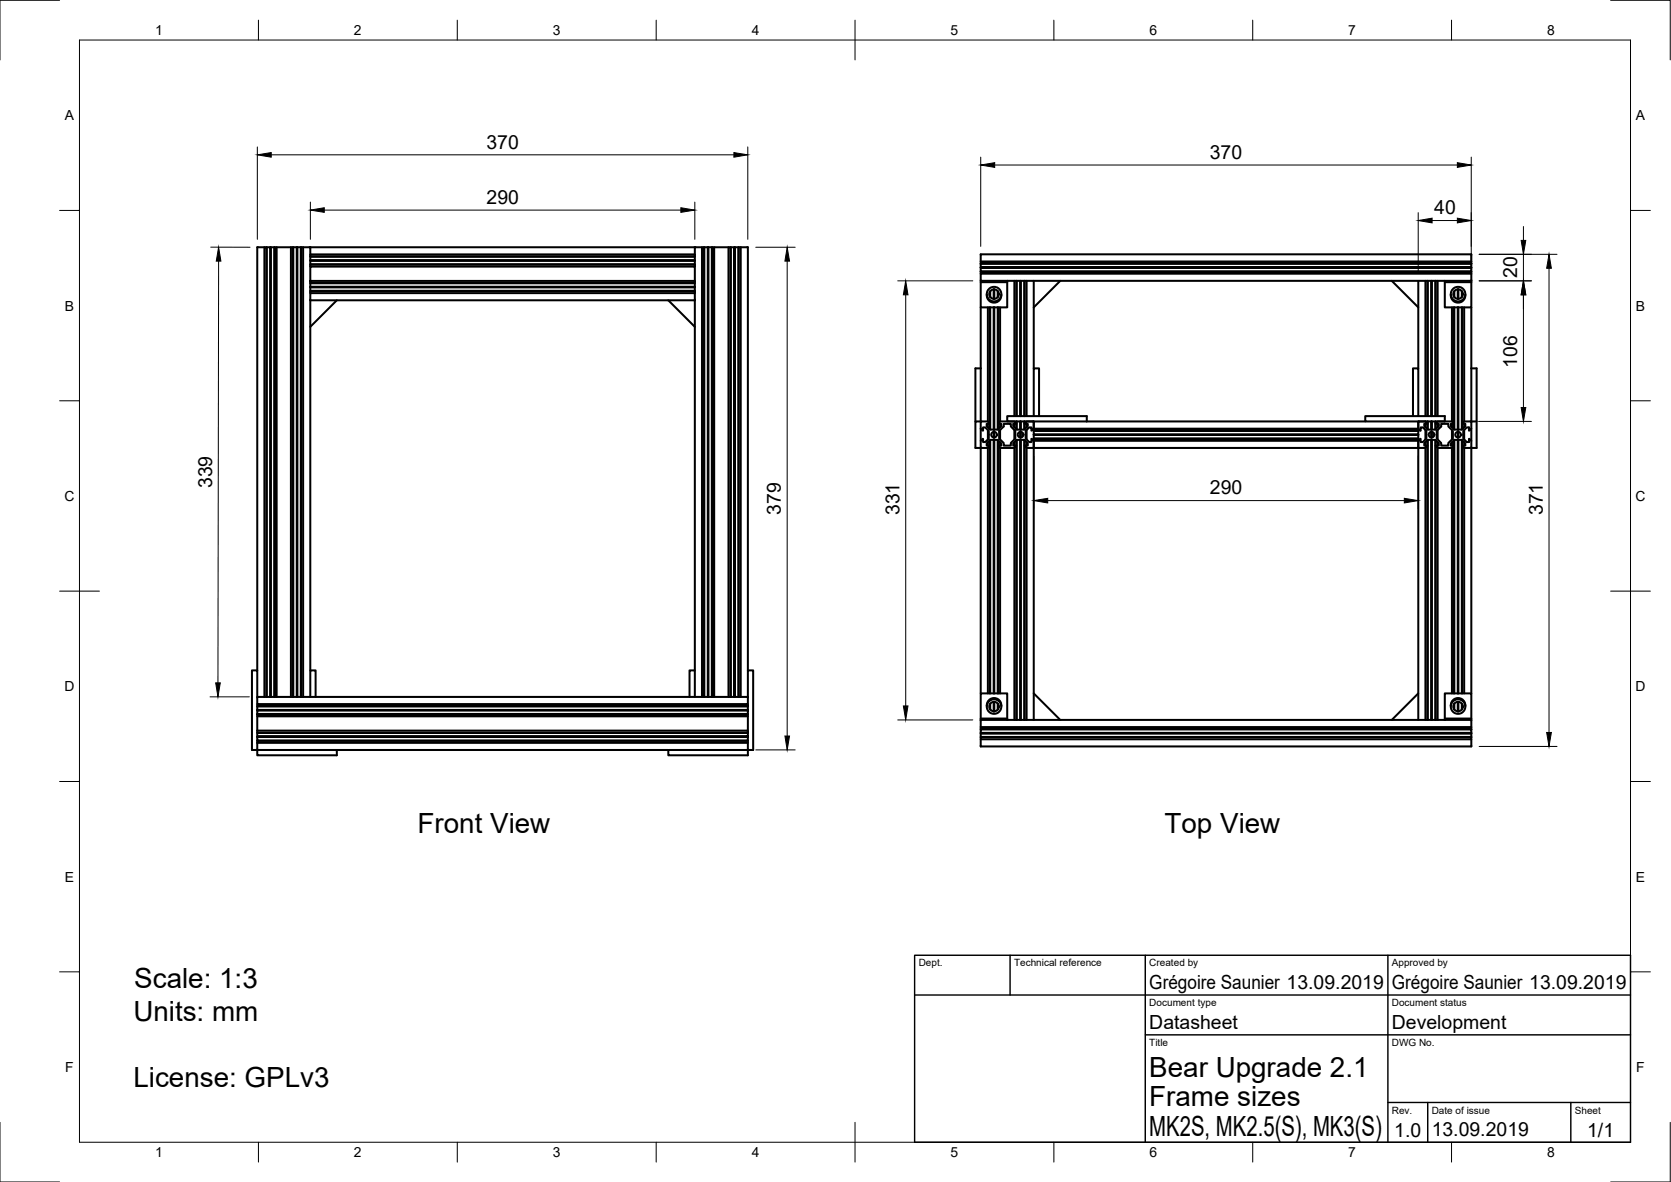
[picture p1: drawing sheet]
<svg xmlns="http://www.w3.org/2000/svg" width="420mm" height="297mm" viewBox="0 0 420 297" stroke-linecap="round" stroke-linejoin="round" font-family="sans-serif">
<!-- layer: Visible -->
<g fill="none" stroke="#000" stroke-width=".51">
<path d="M66.5 62.1v113M67 62.1h.9v113M67.1 62.1v113M67.9 62.1h.2v113M68 62.1v113M68.1 62.1h1M69 62.1v113M69.6 62.1h4v113M73.2 62.1v113M73.6 62.1h1M73.7 62.1v113M74.7 62.1l.1 113"/>
<path d="M74.8 62.1h.9v113M75.6 62.1v113M75.7 62.1h2.3M76.2 62.1v113M78 70.6h96.7v-3.6h-96.7v6.7M78 75.5v-1.8h96.7v1.8M78 67v-3.1h96.7v3.1M78 62.1v1.8M78 66.4h96.7M78 75.5v93M78 66.5h96.7M78 71.1h96.7"/>
<path d="M78 71.2h96.7M78 72.1h96.7M78 72.2h96.7M78 73.1h96.7M78 73.2h96.7M78 75.5h96.7M78 62.1h96.7M78 64.4h96.7M78 64.5h96.7M78 65.4h96.7M78 65.5h96.7M84.7 75.5l-6.7 6.6"/>
<path d="M168 75.5l6.7 6.6M174.7 62.1h2.3v113M174.7 62.1v1.8M174.7 70.6v3.1M174.7 75.5v93M176.5 62.1v113M177 62.1h1v113M177.1 62.1v113M178 62.1h.1v113M178 62.1v113M178.1 62.1h1M179 62.1v113"/>
<path d="M179.6 62.1h4.1v113M183.2 62.1v113M183.7 62.1h.9M183.8 62.1v113M184.7 62.1l.1 113M184.8 62.1h1v113M185.7 62.1v113M185.8 62.1h2.2v106.4M186.2 62.1v113M246.6 70.6h6.7v6.6h-6.7zM246.6 65.7v-1.8h123.4v1.8M246.6 68.8h123.4v-.5h-123.4v2.3"/>
<path d="M246.6 65.7h123.4v.5h-123.4zM246.6 66.3h123.4v.9M246.6 67.3l123.4-.1h-123.4v.1M246.6 68.2h123.4v-.9h-123.4v1M246.6 70.9h6.7M246.6 66.2v1M246.6 77.2v15.4M248.1 74.1a1.83 1.83 0 0 1 1.8-2 1.83 1.83 0 0 1 1.9 2M248.1 74.1a1.83 1.83 0 0 0 1.8 2 1.83 1.83 0 0 0 1.9-2M248.1 74.1a1.83 1.83 0 0 0 1.8 1.6 1.83 1.83 0 0 0 1.9-1.6M248.4 77.2v28.7M248.9 73.3v1.2"/>
<path d="M248.9 77.2v29.2M249 73.2v1.4M249 77.2v30.8M249.9 72.7v2.4M249.9 77.2v30.8M250 72.7v2.4M250 77.2v30.8M250.9 73.2v1.4M250.9 77.2v30.8M251 73.3v1.2M251 77.2v29.2M251.5 77.2v28.7"/>
<path d="M253.3 70.6h110M255.1 70.6v34M255.5 70.6v34M255.7 70.6v34M256.5 70.6v34M256.6 70.6v34M256.7 70.6v34M257.5 70.6v34M257.6 70.6v34M258.1 70.6v34M259.9 70.6v22M266.6 70.6l-6.7 6.6"/>
<path d="M349.9 70.6l6.7 6.6M356.6 70.6v22M358.4 70.6v34M358.9 70.6v34M359 70.6v34M359.9 70.6v34M360 70.6v34M360.9 70.6v34M361 70.6v34M361.5 70.6v34M363.3 70.6h6.7v6.6h-6.7zM363.3 70.9h6.7"/>
<path d="M364.8 74.1a1.83 1.83 0 0 0 1.8 2 1.83 1.83 0 0 0 1.8-2M364.8 74.1a1.83 1.83 0 0 0 1.8 1.6 1.83 1.83 0 0 0 1.8-1.6M364.8 74.1a1.83 1.83 0 0 1 1.8-2 1.83 1.83 0 0 1 1.8 2M365.1 77.2v28.7M365.6 73.3v1.2M365.6 77.2v29.2M365.7 73.2v1.4M365.7 77.2v30.8M366.5 72.7v2.4M366.5 77.2v30.8M366.6 72.7v2.4M366.6 77.2v30.8"/>
<path d="M366.7 72.7v2.4M366.7 77.2v30.8M367.6 73.2v1.4M367.6 77.2v30.8M367.7 73.3v1.2M367.7 77.2v29.2M368.2 77.2v28.7M370 68.8v1.8M370 66.2v.1M370 67.3h.1M370 68.2v.1M370 77.2v15.4"/>
<path d="M246.6 92.6v13.5M246.6 92.6h-1.3v13.3M370 92.6v13.5M370 92.6h1.3v20h-1.3M246.6 105.9h-1.3v6.7h1.3M246.6 106.1v1.6l.6 .5v-.8h.5l.9 .9 .1 .9-.1 1-.9 .9h-.5v-.8l-.6 .5v1.6M246.6 107.7v3.1M246.6 112.4v61.9M246.6 106.1l.2-.2h1.6l.5 .6h-.8v.6l.9 .9h.9h1l.9-.9v-.6h-.8l.5-.6h3.6l.4 .6h-.7v.6l.9 .9h.9h.9l.9-.9v-.6h-.8l.5-.6h1.7l.1 .2M248.4 106.5v.9M248.4 108.1v2.3M248.4 111.1v.9"/>
<path d="M248.4 112.6v61.7M248.9 106.5v1.4M248.9 110.6v1.4M248.9 112.1v62.2M249 110.5v63.8M249.9 108.5v1.4M249.9 110.5v63.8M250 108.5v1.4M250 110.5v63.8M250.9 110.5v63.8M251 106.5v1.4M251 110.6v1.4"/>
<path d="M251 112.1v62.2M251.5 106.5v.9M251.5 108.1v2.3M251.5 111.1v.9M251.5 112.6v61.7M252.4 106.5h1.8v.7l1.1 1.1v1.9l-1.1 1.1v.7h-1.8v-.7l-1.2-1.1v-1.9l1.2-1.1zM253.3 104.6h20v1.3h-20zM255.1 106.5v.9M255.1 108.1v2.3M255.1 111.1v.9M255.1 112.6v68.3M255.5 105.9v.5"/>
<path d="M255.5 106.5v1.4M255.5 110.6v1.4M255.5 112.1v68.8M255.7 110.5l-.9 .9v.6h.7l-.4 .6h-3.6l-.5-.6h.8v-.6l-.9-.9h-1h-.9l-.9 .9v.6h.8l-.5 .6h-1.6l-.2-.2M255.7 110.5h.8M255.7 105.9v2.1M255.7 110.5v70.4M256.5 110.5h1l.9 .9v.6h-.8l.5 .6h1.7l.1-.2M256.5 105.9v2.1M256.5 108.5v1.4M256.5 110.5v70.4M256.6 105.9v2.1"/>
<path d="M256.6 108.5v1.4M256.6 110.5v70.4M256.7 105.9v2.1M256.7 108.5v1.4M256.7 110.5v70.4M257.5 105.9v2.1M257.5 110.5v70.4M257.6 105.9v.5M257.6 106.5v1.4M257.6 110.6v1.4M257.6 112.1v68.8M258.1 106.5v.9"/>
<path d="M258.1 108.1v2.3M258.1 111.1v.9M258.1 112.6v68.3M259.9 104.6v-12h1.4v12M259.9 107.7h96.7v.5h-96.7zM259.9 109.2h96.7v-.9h-96.7v.9M259.9 109.3l96.7-.1h-96.7v1M259.9 110.3l96.7-.1h-96.7v.6M259.9 112.4v-1.6h96.7v1.6M259.9 106.1v1.6l-.6 .5v-.8h-.5l-.9 .9-.1 .9 .1 1 .9 .9h.5v-.8l.6 .5v1.6M259.9 105.9v.2M259.9 112.4v.2"/>
<path d="M259.9 112.6h96.7M259.9 106.1v1.6M259.9 108.2v.1M259.9 112.6v68.3M273.3 105.9h70M343.3 104.6h20v1.3h-20zM355.3 104.6v-12h1.3v12M356.6 106.1v1.6l.6 .5v-.8h.6l.8 .9 .1 .9-.1 1-.8 .9h-.6v-.8l-.6 .5v1.6M356.6 105.9v.2M356.6 112.4v.2M356.6 106.1v1.6M356.6 108.2v.1"/>
<path d="M356.6 109.2h.1M356.6 109.3v.9M356.6 110.3v.5M356.6 112.6v68.3M356.6 106.1l.2-.2h1.6l.5 .6h-.8v.6l.9 .9h.9h1l.9-.9v-.6h-.8l.5-.6h3.6l.5 .6h-.8v.6l.9 .9h.9h1l.8-.9v-.6h-.7l.5-.6h1.6l.2 .2M358.4 106.5v.9M358.4 108.1v2.3M358.4 111.1v.9M358.4 112.6v68.3M358.9 105.9v.5M358.9 106.5v1.4M358.9 110.6v1.4"/>
<path d="M358.9 112.1v68.8M359 105.9v2.1M359 110.5v70.4M359.9 105.9v2.1M359.9 108.5v1.4M359.9 110.5v70.4M360 105.9v2.1M360 108.5v1.4M360 110.5v70.4M360.9 105.9v2.1M360.9 110.5v70.4M361 105.9v.5"/>
<path d="M361 106.5v1.4M361 110.6v1.4M361 112.1v68.8M361.5 106.5v.9M361.5 108.1v2.3M361.5 111.1v.9M361.5 112.6v68.3M362.4 106.5h1.8v.7l1.1 1.1v1.9l-1.1 1.1v.7h-1.8v-.7l-1.1-1.1v-1.9l1.1-1.1zM365.1 106.5v.9M365.1 108.1v2.3M365.1 111.1v.9M365.1 112.6v61.7"/>
<path d="M365.6 106.5v1.4M365.6 110.6v1.4M365.6 112.1v62.2M365.7 110.5l-.9 .9v.6h.8l-.5 .6h-3.6l-.5-.6h.8v-.6l-.9-.9h-1h-.9l-.9 .9v.6h.8l-.5 .6h-1.6l-.2-.2M365.7 110.5h.8M365.7 110.5v63.8M366.5 110.5h1.1l.8 .9v.6h-.7l.5 .6h1.6l.2-.2M366.5 108.5v1.4M366.5 110.5v63.8M366.6 108.5v1.4M366.6 110.5v63.8M366.7 108.5v1.4"/>
<path d="M366.7 110.5v63.8M367.6 110.5v63.8M367.7 106.5v1.4M367.7 110.6v1.4M367.7 112.1v62.2M368.2 106.5v.9M368.2 108.1v2.3M368.2 111.1v.9M368.2 112.6v61.7M370 106.1v1.6l-.6 .5v-.8h-.6l-.9 .9v.9v1l.9 .9h.6v-.8l.6 .5v1.6M370 105.9h1.3M370 107.7v3.1"/>
<path d="M370 112.4v61.9M64.7 175.1v-6.6h-1.3v20h1.3v-1.8M64.7 168.5v-106.4h2.3v113M64.7 179.5h123.3v.5h-123.3zM64.7 175.1h123.3v1.8h-123.3zM64.7 176.9v.5M64.7 177.5v.9M64.7 178.5h.1M64.7 179.4v.1M69.1 175.1v-113h.5v113M74.6 175.1v-113l.1 113M78 175.1v-6.6h1.4v6.6"/>
<path d="M173.4 175.1v-6.6h1.3v6.6M179.1 175.1v-113h.5v113M184.6 175.1v-113l.1 113M188 175.1v-6.6h1.4v20h-1.4M188 178.5v.9h-123.3v-.9h123.3M188 177.5v1h-123.3l123.3-.1M188 176.9v.6h-123.3l123.3-.1M188 179.4v.1M246.6 174.3h6.7v6.6h-6.7zM248.1 177.4a1.83 1.83 0 0 0 1.8 2 1.83 1.83 0 0 0 1.9-2M248.1 177.4a1.83 1.83 0 0 1 1.8-2 1.83 1.83 0 0 1 1.9 2M248.1 177.4a1.83 1.83 0 0 1 1.8-1.7 1.83 1.83 0 0 1 1.9 1.7"/>
<path d="M248.9 177v1.2M249 176.9v1.4M249.9 176.4v2.4M250 176.4v2.4M250.9 176.9v1.4M251 177v1.2M259.9 174.3l6.7 6.6M356.6 174.3l-6.7 6.6M363.3 174.3h6.7v6.6h-6.7zM364.8 177.4a1.83 1.83 0 0 0 1.8 2 1.83 1.83 0 0 0 1.8-2M364.8 177.4a1.83 1.83 0 0 1 1.8-2 1.83 1.83 0 0 1 1.8 2M364.8 177.4a1.83 1.83 0 0 1 1.8-1.7 1.83 1.83 0 0 1 1.8 1.7"/>
<path d="M365.6 177v1.2M365.7 176.9v1.4M366.5 176.4v2.4M366.6 176.4v2.4M366.7 176.4v2.4M367.6 176.9v1.4M367.7 177v1.2M64.7 188.5h20v1.3h-20zM64.7 180v4.1M64.7 184.2v.9M64.7 185.1v.1M64.7 186.1v.1"/>
<path d="M84.7 188.5h83.3M168 188.5h20v1.3h-20zM188 186.2v.5h-123.3M188 186.1l-123.3 .1v.5M188 185.1v1h-123.3v-.9h123.3M188 184.2v.9h-123.3h123.3M188 183.6v.6h-123.3l123.3-.1M188 180v3.6h-123.3M188 186.7v1.8M246.6 185.8v1.8h123.4v-1.8M246.6 180.9v1.8M246.6 185.3v.5h123.4v-.5"/>
<path d="M246.6 180.6h6.7M246.6 183.2v.1M246.6 184.2h.1M246.6 184.3v.9M253.3 180.9h110M363.3 180.6h6.7M370 180.9v2.3h-123.4v-.5h123.4M370 184.3v1h-123.4l123.4-.1M370 184.2v.1h-123.4l123.4-.1M370 183.2v1h-123.4v-.9h123.4"/>
<circle cx="249.9" cy="73.9" r="1.2"/>
<circle cx="366.6" cy="73.9" r="1.2"/>
<circle cx="249.9" cy="109.2" r=".71"/>
<circle cx="256.6" cy="109.2" r=".71"/>
<circle cx="359.9" cy="109.2" r=".71"/>
<circle cx="366.6" cy="109.2" r=".71"/>
<circle cx="249.9" cy="177.6" r="1.2"/>
<circle cx="366.6" cy="177.6" r="1.2"/>
</g>
<!-- layer: Border -->
<g fill="none" stroke="#000" stroke-width=".25">
<path d="M15 .1h-15v15M20 10.1h390v276.9h-390zM65 5.1v5M115 5.1v5M165 5.1v5M215 5.1v10M265 5.1v5M315 5.1v5M365 5.1v5M405 .1h15v15M15 52.9h5M410 52.9h5"/>
<path d="M15 100.7h5M410 100.7h5M15 148.6h10M405 148.6h10M15 196.4h5M410 196.4h5M15 244.2h5M410 244.2h5M0 282.1v14.9h15M65 287v5M115 287v5M165 287v5"/>
<path d="M215 282.1v9.9M265 287v5M315 287v5M365 287v5M420 282.1v14.9h-15"/>
</g>
<!-- layer: TitleBlock -->
<path d="M230 240.1h180v46.9h-180zM230 250h180M254 240.1v9.9M288 240.1v46.9M349 240.1v46.9M288 260.1h122M349 277.1h61M359 277.1v9.9M395 277.1v9.9" fill="none" stroke="#000" stroke-width=".36"/>
<!-- layer: Dimensions -->
<g fill="none" stroke="#000" stroke-width=".25">
<path d="M64.7 36.9v23.2M68.2 38.9h116.3M188 36.9v23.2M246.6 39.5v22.4M369.9 39.5v29.4M78 50.8v9.3M81.5 52.8h89.7M174.7 50.8v9.3M250.1 41.5h116.3M356.6 53.4v15.2M360.1 55.4h6.3M383.1 56.9v3.5"/>
<path d="M53 62.1h9.9M55 65.6l-.2 106M190 62.1h9.9M197.9 65.6v119.4M225.7 70.6h18.9M227.7 74.1v103.3M371.9 70.6h13.2M371.9 63.9h19.6M383.1 63.9v6.7M383.1 74.1v28.3M389.5 67.4v116.7M259.9 114.6v13.2"/>
<path d="M356.6 114.6v13.2M371.8 105.9h13.3M263.4 125.8h89.7M52.8 175.1h9.9M190 188.5h9.9M225.7 180.9h18.9M371.9 187.6h19.6"/>
</g>
<g fill="#000" stroke="#000" stroke-width=".25">
<path d="M64.7 38.9l3.5-.6v1.2zM184.5 38.3l3.5 .6-3.5 .6zM78 52.8l3.5-.6v1.2zM171.2 52.2l3.5 .6-3.5 .6zM246.6 41.5l3.5-.6v1.2zM356.6 55.4l3.5-.6v1.2zM366.4 40.9l3.5 .6-3.5 .6zM366.4 54.8l3.5 .6-3.5 .6zM55 62.1l.5 3.5h-1.1zM197.9 62.1l.6 3.5h-1.1zM227.7 70.6l.6 3.5h-1.2zM383.1 70.6l.5 3.5h-1.1z"/>
<path d="M382.5 60.4h1.1l-.5 3.5zM389.5 63.9l.6 3.5h-1.2zM382.5 102.4h1.1l-.5 3.5zM259.9 125.8l3.5-.6v1.2zM353.1 125.2l3.5 .6-3.5 .6zM54.2 171.6h1.2l-.6 3.5zM227.1 177.4h1.2l-.6 3.5zM197.4 185h1.1l-.6 3.5zM388.9 184.1h1.2l-.6 3.5z"/>
</g>
<g font-size="7">
<text x="105" y="209.3">Front View</text>
<text x="292.8" y="209.3">Top View</text>
<text x="33.8" y="248.2">Scale: 1:3</text>
<text x="33.5" y="256.5">Units: mm</text>
<text x="33.5" y="273.3">License: GPLv3</text>
<text x="289" y="270.6">Bear Upgrade 2.1</text>
<text x="289" y="278.1">Frame sizes</text>
<text x="289" y="285.5">MK2S, MK2.5(S), MK3(S)</text>
</g>
<g font-size="4.9">
<text x="122.3" y="37.3">370</text>
<text x="304.2" y="39.9">370</text>
<text x="122.3" y="51.2">290</text>
<text x="360.6" y="53.9">40</text>
<text x="381.5" y="69.9" transform="rotate(-90 381.5 69.9)">20</text>
<text x="381.5" y="92.5" transform="rotate(-90 381.5 92.5)">106</text>
<text x="53.3" y="122.7" transform="rotate(-90 53.3 122.7)">339</text>
<text x="304.2" y="124.3">290</text>
<text x="196.4" y="129.4" transform="rotate(-90 196.4 129.4)">379</text>
<text x="226.2" y="129.5" transform="rotate(-90 226.2 129.5)">331</text>
<text x="387.9" y="129.5" transform="rotate(-90 387.9 129.5)">371</text>
<text x="289" y="248.5">Grégoire Saunier 13.09.2019</text>
<text x="350" y="248.5">Grégoire Saunier 13.09.2019</text>
<text x="289" y="258.6">Datasheet</text>
<text x="350" y="258.6">Development</text>
<text x="350.6" y="285.7">1.0</text>
<text x="360" y="285.5">13.09.2019</text>
<text x="399.1" y="285.7">1/1</text>
</g>
<g font-size="3.5">
<text x="39" y="8.8">1</text>
<text x="89" y="8.8">2</text>
<text x="139" y="8.8">3</text>
<text x="189" y="8.8">4</text>
<text x="239" y="8.8">5</text>
<text x="289" y="8.8">6</text>
<text x="339" y="8.8">7</text>
<text x="389" y="8.8">8</text>
<text x="16.3" y="30.2">A</text>
<text x="411.3" y="30.2">A</text>
<text x="16.3" y="78">B</text>
<text x="411.3" y="78">B</text>
<text x="16.2" y="125.9">C</text>
<text x="411.2" y="125.9">C</text>
<text x="16.2" y="173.7">D</text>
<text x="411.2" y="173.7">D</text>
<text x="16.3" y="221.6">E</text>
<text x="411.3" y="221.6">E</text>
<text x="16.4" y="269.4">F</text>
<text x="411.4" y="269.4">F</text>
<text x="39" y="290.8">1</text>
<text x="89" y="290.8">2</text>
<text x="139" y="290.8">3</text>
<text x="189" y="290.8">4</text>
<text x="239" y="290.8">5</text>
<text x="289" y="290.8">6</text>
<text x="339" y="290.8">7</text>
<text x="389" y="290.8">8</text>
</g>
<g font-size="2.5">
<text x="231" y="242.9">Dept.</text>
<text x="255" y="242.9">Technical reference</text>
<text x="289" y="242.9">Created by</text>
<text x="350" y="242.9">Approved by</text>
<text x="289" y="252.8">Document type</text>
<text x="350" y="252.8">Document status</text>
<text x="289" y="262.9">Title</text>
<text x="350" y="262.9">DWG No.</text>
<text x="350" y="279.9">Rev.</text>
<text x="360" y="279.9">Date of issue</text>
<text x="396" y="279.9">Sheet</text>
</g>
</svg>
